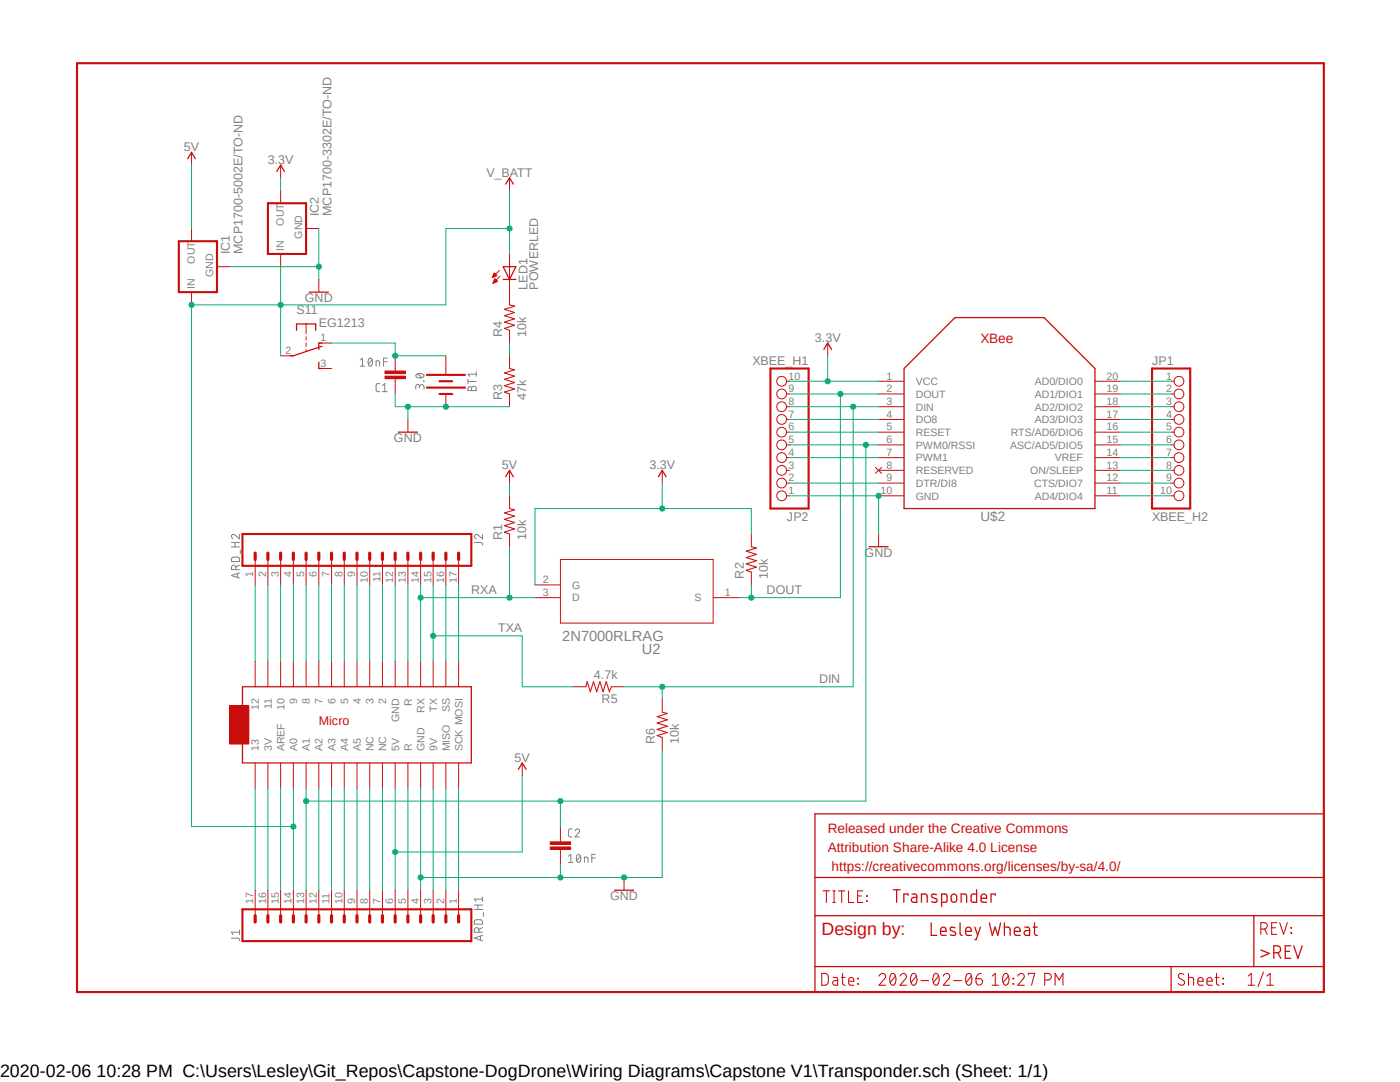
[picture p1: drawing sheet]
<svg xmlns="http://www.w3.org/2000/svg" width="279mm" height="216mm" viewBox="0 0 279 216" stroke-linecap="round" stroke-linejoin="round" font-family="sans-serif">
<path d="M14.9 12.4l249.6 186.1M264.5 12.4l-249.6 186.1" fill="none" stroke="#fff" stroke-width=".2"/>
<g fill="none" stroke="#808080" stroke-width=".2">
<path d="M71.9 71.8l.4-.3v1.6M71.9 73.1h.9M73.7 71.5h.2a.98 .98 0 0 1 0 1.6 1.02 1.02 0 0 1-.2-1.6zM74.3 71.8l-.8 .9M75.1 73.1v-1.1l.6 .1 .1 1M75.8 76.5l-.6 .1-.1 .3v1.1l.7 .1M76.3 78.1h1M76.3 76.9l.5-.4v1.6M76.5 72.2h.8M77.3 71.5h-.8v1.6M83.1 74.8a1.09 1.09 0 0 1 1.5 .2 .96 .96 0 0 1-1.6 0zM83.4 74.6l.8 .8"/>
<path d="M83.7 77.2a.47 .47 0 0 1 .5-.5 .47 .47 0 0 1 .4 .5v.4M83.7 77.4v-.5l-.2-.1h-.3l-.2 .3v.5M84.5 76l.1 .1zM93.4 76.1h1.6M93.4 75.6v1M93.4 77.3a.37 .37 0 0 1 .4-.2 .37 .37 0 0 1 .3 .4 .47 .47 0 0 1 .5-.5 .47 .47 0 0 1 .4 .5v.4h-1.6zM94.1 77.5v.4M95 74.2v.9M95 74.7h-1.6l.4 .4M46.2 109.1h1.6M46.2 108.2h1.6M46.2 111.4a1.3 1.3 0 0 1 1.4-.2l.2 .2v.7h-1.6z"/>
<path d="M46.9 108.2v.9M47.1 113.7l-.1-.7a.43 .43 0 0 0-.5-.2 .43 .43 0 0 0-.3 .4v.5h1.6M47.4 114.4v.8M47.8 106.6v.9l-.9-.7a.45 .45 0 0 0-.7 .1 .45 .45 0 0 0 .3 .6M47.8 114.3l-1.6 .6 1.6 .5M47.8 112.8l-.7 .3M48 109.8v.7M94.7 108.2l1.4 .1 .2 .5M96.3 106.6v.9l-.9-.7a.44 .44 0 0 0-.7 .1 .44 .44 0 0 0 .3 .6M96.3 179v.9M96.3 179.4h-1.6l.3 .5M113.5 170.9l.4-.4v1.6"/>
<path d="M113.5 172.1h.8M114.2 165.4h-.6l-.1 .4v1l.7 .2M114.8 165.8a.44 .44 0 0 1 .6-.4 .44 .44 0 0 1 .1 .7l-.7 .9h.9M115.3 170.6l.2-.1a.98 .98 0 0 1 0 1.6 .98 .98 0 0 1-.2-1.5zM115.8 170.9l-.7 .8M116.6 172.1v-1.1l.7 .1v1M118.1 171.2h.7M118.8 170.5h-.7v1.6M46.2 187.2h1.2a.38 .38 0 0 1 .4 .5M47.8 186h-1.6l.3 .5M47.8 185.5v1M94.7 181.5h1.6"/>
<path d="M94.7 180.6h1.6M94.7 183.7a1.26 1.26 0 0 1 1.4-.1l.2 .3v.5h-1.6zM95.4 180.6v.9M95.6 186v-.5a.47 .47 0 0 0-.5-.4 .47 .47 0 0 0-.4 .4v.5h1.6M95.9 186.8v.8M96.3 186.6l-1.6 .6 1.6 .5M96.3 185.1l-.7 .4M96.5 182.1v.7"/>
</g>
<path d="M85.2 74.8h7.6M85.2 77.3h7.6M87.7 76.1h2.6M87.7 78.6h2.6" fill="none" stroke="#c90d0c" stroke-width=".42"/>
<g fill="none" stroke="#c90d0c" stroke-width=".2">
<path d="M89 71v3.5M89 78.6v2.6M50.9 132v5M53.5 132v5M56 132v5M58.5 132v5M61.1 132v5M63.6 132v5M66.2 132v5M68.7 132v5M71.2 132v5M73.8 132v5"/>
<path d="M76.3 132v5M78.9 132v5M81.4 132v5M83.9 132v5M86.4 132v5M89 132v5M91.5 132v5M50.9 152.2v5.1M53.5 152.2v5.1M56 152.2v5.1M58.5 152.2v5.1M61.1 152.2v5.1"/>
<path d="M63.6 152.2v5.1M66.2 152.2v5.1M68.7 152.2v5.1M71.2 152.2v5.1M73.8 152.2v5.1M76.3 152.2v5.1M78.9 152.2v5.1M81.4 152.2v5.1M83.9 152.2v5.1M86.4 152.2v5.1M89 152.2v5.1M91.5 152.2v5.1"/>
</g>
<path d="M48.4 137h45.7v15.2h-45.7z" fill="none" stroke="#c90d0c" stroke-width=".25"/>
<path d="M45.8 140.8h3.9v7.7h-3.9z" fill-rule="evenodd" fill="#c90d0c"/>
<g fill="none" stroke="#c90d0c" stroke-width=".2">
<path d="M78.9 73.5v.5M78.9 75.6v.5M175.3 76.1h5.1M175.3 78.6h5.1M218.5 76.1h5.1M218.5 78.6h5.1M174.7 93.3l1.2 1.1M175.3 81.2h5.1M175.3 83.7h5.1M175.3 86.2h5.1M175.3 88.8h5.1M175.3 91.3h5.1"/>
<path d="M175.3 93.9h5.1M175.3 96.4h5.1M175.3 98.9h5.1M175.9 93.3l-1.2 1.1M218.5 81.2h5.1M218.5 83.7h5.1M218.5 86.2h5.1M218.5 88.8h5.1M218.5 91.3h5.1M218.5 93.9h5.1M218.5 96.4h5.1M218.5 98.9h5.1"/>
<path d="M45.8 140.8h3.9v7.7h-3.9z"/>
</g>
<path d="M180.4 73.5l10.2-10.1h17.8l10.1 10.1v28h-38.1z" fill="none" stroke="#c90d0c" stroke-width=".25"/>
<path d="M76.8 74h4.1v.5h-4.1z" fill-rule="evenodd" fill="#c90d0c"/>
<path d="M76.8 74h4.1v.5h-4.1z" fill="none" stroke="#c90d0c" stroke-width=".2"/>
<path d="M76.8 75.1h4.1v.5h-4.1z" fill-rule="evenodd" fill="#c90d0c"/>
<g fill="none" stroke="#c90d0c" stroke-width=".2">
<path d="M38.2 30.4v2.5M56 32.9v2.6M101.7 35.5v2.5M63.6 55.8v2.5M98.3 55.4h.1M98.3 55.2h.3M98.4 55.2h.4M98.4 55.1h.6M98.4 55h.7M98.4 56.5h.1M98.5 54.9h.6M98.5 56.4h.1"/>
<path d="M98.5 56.3h.3M98.5 54.8h.5M98.5 56.3h.6M98.6 54.7h.3M98.6 56.1h.7M98.6 54.7h.2M98.6 56h.6M98.6 54.6h.1M98.6 56h.5M98.7 55.9h.3M98.7 55.8h.2M98.8 55.7h.1"/>
<path d="M99.1 55l-.5-.5-.3 .9M99.1 55l-.8 .4M99.3 56.1l-.5-.5-.4 .9M99.3 56.1l-.9 .4M99.7 54l-1.4 1.4M99.8 55.1l-1.4 1.4M101.7 50.7v10.1M76.8 75.1h4.1v.5h-4.1zM78.9 71v2.5M78.9 76.1v2.5M101.7 65.9v2.6M101.7 71v2.5"/>
<path d="M101.7 78.6v2.6M157 76.1h.6M157 78.6h.6M165.2 68.5v2.5M233.7 76.1h.6M233.7 78.6h.6M81.4 83.7v2.5M157 81.2h.6M157 83.7h.6M157 86.2h.6M157 88.8h.6M157 91.3h.6"/>
<path d="M157 93.9h.6M157 96.4h.6M157 98.9h.6M233.7 81.2h.6M233.7 83.7h.6M233.7 86.2h.6M233.7 88.8h.6M233.7 91.3h.6M233.7 93.9h.6M233.7 96.4h.6M233.7 98.9h.6M50.9 111.6v5.1"/>
<path d="M53.5 111.6v5.1M56 111.6v5.1M58.5 111.6v5.1M61.1 111.6v5.1M63.6 111.6v5.1M66.2 111.6v5.1M68.7 111.6v5.1M71.2 111.6v5.1M73.8 111.6v5.1M76.3 111.6v5.1M78.9 111.6v5.1M81.4 111.6v5.1"/>
<path d="M83.9 111.6v5.1M86.4 111.6v5.1M89 111.6v5.1M91.5 111.6v5.1M104.2 152.2v2.6M50.9 177.6v5.1M53.5 177.6v5.1M56 177.6v5.1M58.5 177.6v5.1M61.1 177.6v5.1M63.6 177.6v5.1M66.2 177.6v5.1"/>
<path d="M68.7 177.6v5.1M71.2 177.6v5.1M73.8 177.6v5.1M76.3 177.6v5.1M78.9 177.6v5.1M81.4 177.6v5.1M83.9 177.6v5.1M86.4 177.6v5.1M89 177.6v5.1M91.5 177.6v5.1M111.8 167.5v.5M111.8 169.5v.5"/>
<path d="M124.5 175.1v2.5"/>
<circle cx="156" cy="76.1" r=".98"/>
<circle cx="156" cy="78.6" r=".98"/>
<circle cx="235.3" cy="76.1" r=".98"/>
<circle cx="235.3" cy="78.6" r=".98"/>
<circle cx="156" cy="98.9" r=".98"/>
<circle cx="156" cy="86.2" r=".98"/>
<circle cx="156" cy="83.7" r=".98"/>
<circle cx="156" cy="93.9" r=".98"/>
<circle cx="156" cy="88.8" r=".98"/>
<circle cx="156" cy="81.2" r=".98"/>
<circle cx="156" cy="91.3" r=".98"/>
<circle cx="156" cy="96.4" r=".98"/>
<circle cx="235.3" cy="93.9" r=".98"/>
<circle cx="235.3" cy="81.2" r=".98"/>
<circle cx="235.3" cy="91.3" r=".98"/>
<circle cx="235.3" cy="96.4" r=".98"/>
<circle cx="235.3" cy="83.7" r=".98"/>
<circle cx="235.3" cy="86.2" r=".98"/>
<circle cx="235.3" cy="88.8" r=".98"/>
<circle cx="235.3" cy="98.9" r=".98"/>
</g>
<path d="M37.5 31.7l.7-1.3 .8 1.3M55.2 34.2l.8-1.3 .8 1.3M100.9 36.7l.8-1.2 .7 1.2M61.7 58.3h3.8M100.4 53.2h2.6l-1.3 2.6zM100.4 55.8h2.6M164.4 69.7l.8-1.2 .7 1.2M79.5 86.2h3.8M103.5 153.5l.7-1.3 .8 1.3M122.6 177.6h3.8" fill="none" stroke="#c90d0c" stroke-width=".25"/>
<path d="M101.7 73.5l1 .3-2 .6 2 .7-2 .6 2 .6-2 .7 2 .6-2 .6 1 .4M101.7 60.8l1 .3-2 .6 2 .7-2 .6 2 .6-2 .7 2 .6-2 .6 1 .4" fill="none" stroke="#c90d0c" stroke-width=".21"/>
<path d="M153.8 73.5h7.6v28h-7.6zM229.9 73.5h7.6v28h-7.6zM48.4 106.6h45.7v6.3h-45.7zM48.4 181.4h45.7v6.4h-45.7z" fill="none" stroke="#c90d0c" stroke-width=".42"/>
<g fill="none" stroke="#c90d0c" stroke-width=".64">
<path d="M50.9 110.4v1.2M53.5 110.4v1.2M56 110.4v1.2M58.5 110.4v1.2M61.1 110.4v1.2M63.6 110.4v1.2M66.2 110.4v1.2M68.7 110.4v1.2M71.2 110.4v1.2M73.8 110.4v1.2M76.3 110.4v1.2M78.9 110.4v1.2"/>
<path d="M81.4 110.4v1.2M83.9 110.4v1.2M86.4 110.4v1.2M89 110.4v1.2M91.5 110.4v1.2M50.9 182.7v1.3M53.5 182.7v1.3M56 182.7v1.3M58.5 182.7v1.3M61.1 182.7v1.3M63.6 182.7v1.3M66.2 182.7v1.3"/>
<path d="M68.7 182.7v1.3M71.2 182.7v1.3M73.8 182.7v1.3M76.3 182.7v1.3M78.9 182.7v1.3M81.4 182.7v1.3M83.9 182.7v1.3M86.4 182.7v1.3M89 182.7v1.3M91.5 182.7v1.3"/>
</g>
<path d="M109.8 169h4.1v.5h-4.1z" fill-rule="evenodd" fill="#c90d0c"/>
<path d="M109.8 169h4.1v.5h-4.1z" fill="none" stroke="#c90d0c" stroke-width=".2"/>
<path d="M109.8 168h4.1v.5h-4.1z" fill-rule="evenodd" fill="#c90d0c"/>
<g fill="none" stroke="#c90d0c" stroke-width=".2">
<path d="M56 38v2.6M38.2 45.6v2.5M38.2 58.3v2.5M43.3 53.2h2.5M56 50.7v2.5M61.1 45.6h2.5M56 71h2.5M61.1 64.6v1.9M61.1 67.2v.6M61.1 68.5v.6M61.1 69.7v.4M63.6 73.5h2.6"/>
<path d="M63.6 68.5h2.6M101.7 93.9v2.5M101.7 98.9v2.6M132.2 93.9v2.5M101.7 106.6v2.5M106.8 119.3h5M106.8 116.7h5M111.8 111.6h30.5v12.7h-30.5zM142.3 119.3h5.1M149.9 106.6v2.5M149.9 114.2v2.5M175.3 106.6v2.5"/>
<path d="M114.4 137h2.5M122 137h2.5M132.2 139.6v2.5M132.2 147.2v2.5M109.8 168h4.1v.5h-4.1zM111.8 164.9v2.6M111.8 170v2.6"/>
</g>
<g fill="none" stroke="#c90d0c" stroke-width=".25">
<path d="M59.2 65.9v-1.3h3.8v1.3M63.6 72.3v1.2h.7M64.3 69.1l-5.8 1.9h-.6M64.3 68.5h-.7v1.2M100.9 95.1l.8-1.2 .7 1.2M131.4 95.1l.8-1.2 .7 1.2M173.4 109.1h3.8M162.6 162.4h101.6v35.6h-101.6zM162.6 175.1h101.6M178.3 177.5h1.4M178.9 177.5v2.5M181.2 178.6v-.2h-.8v1.6"/>
<path d="M182 178.4h.8l.1 .2 .1 1.4h-.7a.49 .49 0 0 1-.4-.4 .49 .49 0 0 1 .4-.5h.7M186.9 178.5a.63 .63 0 0 0-1 .3l.2 .3 .9 .4v.4a.84 .84 0 0 1-1.1 0M189.9 178.7a.56 .56 0 0 1 .6-.3 .56 .56 0 0 1 .4 .5v.6a.55 .55 0 0 1-.5 .6 .55 .55 0 0 1-.6-.6zM194.9 177.5v2.5h-.9l-.2-.3v-1.1l.4-.2h.7M195.8 179.2h1.1a.58 .58 0 0 0-.4-.8 .58 .58 0 0 0-.7 .5v1l.4 .1h.7M198.6 178.6v-.2h-.8v1.6M162.6 182.7h101.6M162.6 192.9h101.6M183.9 180v-1.6h.7l.4 .2v1.4M185.8 184.1v2.5h1.2M187.7 185.8h1.1a.58 .58 0 0 0-.4-.8 .58 .58 0 0 0-.7 .5v.9l.2 .2h.9M187.9 180h.7l.4-.1v-1.1l-.2-.4h-.9v2.5"/>
<path d="M190.6 185.1a.71 .71 0 0 0-.9 .1v.3l.8 .5 .3 .3-.1 .2a.94 .94 0 0 1-1.1 0M191.6 184.1v2.2l.2 .3h.2M191.8 180v-1.6h.7l.4 .2v1.4M192.7 185.8h1.1a.6 .6 0 0 0-.3-.8 .6 .6 0 0 0-.8 .5v.8l.2 .3h.9M194.6 185l.5 1.6M195.7 185l-.9 2.5h-.2M197.4 184.1l.6 2.5 .6-1.6 .5 1.6 .6-2.5M200.4 185h1l.1 .2 .1 1.4M200.4 184.1v2.5M202.4 185.8h1.2a.6 .6 0 0 0-.4-.8 .6 .6 0 0 0-.8 .5v.8l.2 .3h1M204.5 185h.8l.2 .4v1.2h-.6a.49 .49 0 0 1-.5-.4 .49 .49 0 0 1 .5-.5h.6M206.2 185h.8"/>
<path d="M206.5 184.1v2.2a.43 .43 0 0 0 .5 .3M233.7 192.9v5.1M250.2 182.7v10.2M251.6 189.6l1.7 .6-1.7 .8M254.2 190.1h.7a.7 .7 0 0 0 .7-.7 .7 .7 0 0 0-.7-.7h-.7v2.5M255.1 190.1l.5 1.1M256.5 189.8h.8M257.6 188.7h-1.1v2.5h1.1M258.2 188.7l.8 2.5 .9-2.5"/>
</g>
<path d="M15.4 12.6h248.8v185.4h-248.8zM35.7 48.1h7.6v10.2h-7.6zM53.5 40.6h7.6v10.1h-7.6z" fill="none" stroke="#c90d0c" stroke-width=".42"/>
<g fill="none" stroke="#c90d0c" stroke-width=".21">
<path d="M101.7 101.5l1 .2-2 .7 2 .6-2 .6 2 .7-2 .6 2 .6-2 .7 1 .4M149.9 109.1l1.1 .2-2.1 .7 2.1 .6-2.1 .7 2.1 .6-2.1 .6 2.1 .7-2.1 .6 1 .4M116.9 137l.3-1 .6 2 .6-2 .7 2 .6-2 .7 2 .6-2 .6 2 .4-1M132.2 142.1l1 .3-2.1 .6 2.1 .6-2.1 .7 2.1 .6-2.1 .6 2.1 .7-2.1 .6 1.1 .4M164.3 177.8h1.3M164.9 177.8v2.3M166.2 177.8h.5M166.5 177.8v2.3M167.3 177.8h1.3M168 177.8v2.3M169.3 177.8v2.3h1.1M171.2 178.8h.7"/>
<path d="M172.2 177.8h-1v2.3h1M172.9 178.7l.2 .2zM172.9 179.7l.2 .2zM164 194.2h.7a.74 .74 0 0 1 .6 .7v1a.74 .74 0 0 1-.6 .7h-.7zM166.2 180.1h.5M166.3 195l.8 .2 .1 1.4h-.6a.47 .47 0 0 1-.4-.5 .47 .47 0 0 1 .4-.4h.6M167.9 195h.8M168.1 194.2v2a.44 .44 0 0 0 .6 .4M169.4 195.8h1a.54 .54 0 0 0-.4-.8 .54 .54 0 0 0-.6 .5v.9l.4 .2h.6M171.2 195.2l.1 .1zM171.2 196.3l.1 .1zM175.4 194.8a.64 .64 0 0 1 .9-.5 .64 .64 0 0 1 .2 1l-1.1 1.3h1.3"/>
<path d="M177.8 194.4a.46 .46 0 0 1 .8 .2 1.51 1.51 0 0 1-.4 2 1.5 1.5 0 0 1-.4-2.2zM178.7 194.8l-1 1.2M179.6 194.8a.64 .64 0 0 1 .9-.5 .64 .64 0 0 1 .2 1l-1.1 1.3h1.3M182 194.4a.46 .46 0 0 1 .8 .2 1.42 1.42 0 0 1-.5 2 1.5 1.5 0 0 1-.3-2.2zM182.9 194.8l-1.1 1.2M183.8 195.7h1.5M186.4 194.4a.46 .46 0 0 1 .8 .2 1.46 1.46 0 0 1-.4 2l-.4-.3a1.85 1.85 0 0 1 0-1.9zM187.3 194.8l-1 1.2M188.3 194.8a.64 .64 0 0 1 .9-.5 .64 .64 0 0 1 .2 1l-1.1 1.3h1.2M190.3 195.7h1.6M193 194.4a.46 .46 0 0 1 .8 .2 1.81 1.81 0 0 1-.3 2 .52 .52 0 0 1-.6-.3 2.02 2.02 0 0 1 .1-1.9zM193.8 194.8l-1 1.2"/>
<path d="M194.8 195.3h.8a.65 .65 0 0 1 .5 .7 .65 .65 0 0 1-.7 .6 .65 .65 0 0 1-.6-.7zM195.8 194.2a1.08 1.08 0 0 0-1 1.1M198 196.6h1.3M198 194.8l.6-.6v2.4M200.4 194.4a.46 .46 0 0 1 .8 .2 1.42 1.42 0 0 1-.5 2 1.5 1.5 0 0 1-.3-2.2zM201.3 194.8l-1.1 1.2M202.2 196.3l.1 .1zM202.2 195.2l.1 .1zM203.1 194.8a.64 .64 0 0 1 .9-.5 .64 .64 0 0 1 .2 1l-1.1 1.3h1.3M205.2 194.5v-.3h1.3l-.6 2.4M208.5 195.5h.7a.66 .66 0 0 0 .6-.6 .66 .66 0 0 0-.6-.7h-.7v2.4M210.6 196.6v-2.4l.8 1.3 .7-1.3v2.4"/>
<path d="M236.3 194.4a.59 .59 0 0 0-.8-.1 .59 .59 0 0 0-.3 .7l.9 .6a.58 .58 0 0 1 .1 .9 .58 .58 0 0 1-.9-.1l-.2-.1M237.2 195h.6l.4 .2v1.4M237.2 194.2v2.4M239.1 195.8h1a.55 .55 0 0 0-.4-.8 .55 .55 0 0 0-.6 .5v.9l.3 .2h.7M240.9 195.8h1a.55 .55 0 0 0-.3-.8 .55 .55 0 0 0-.7 .5v.9l.4 .2h.6M242.5 195h.8M242.8 194.2v2.2l.5 .2M244.1 196.3l.1 .1zM244.1 195.2l.1 .1zM249.1 196.6h1.3M249.1 194.8l.6-.6v2.4M251.6 185.4h.7a.64 .64 0 0 0 .6-.7 .64 .64 0 0 0-.6-.6h-.7v2.3"/>
<path d="M252.1 194l-1 2.8M252.4 185.4l.5 1M252.8 196.6h1.3M252.8 194.8l.7-.6v2.4M253.8 185.1h.8M254.8 184.1h-1v2.3h1M255.4 184.1l.8 2.3 .7-2.3M257.6 185.1l.2 .1zM257.6 186.1l.2 .1z"/>
</g>
<path d="M157.6 98.9h17.7v7.7" fill="none" stroke="#0dab76" stroke-width=".2"/>
<circle cx="175.3" cy="98.9" r=".51" fill="#0dab76"/>
<g fill="none" stroke="#0dab76" stroke-width=".2">
<path d="M83.9 157.3v20.3M124.5 175.1h7.7"/>
<circle cx="175.3" cy="98.9" r=".51"/>
</g>
<circle cx="124.5" cy="175.1" r=".51" fill="#0dab76"/>
<circle cx="124.5" cy="175.1" r=".51" fill="none" stroke="#0dab76" stroke-width=".2"/>
<circle cx="83.9" cy="175.1" r=".51" fill="#0dab76"/>
<g fill="none" stroke="#0dab76" stroke-width=".2">
<path d="M83.9 175.1h40.6M111.8 172.6v2.5"/>
<circle cx="83.9" cy="175.1" r=".51"/>
</g>
<circle cx="111.8" cy="175.1" r=".51" fill="#0dab76"/>
<g fill="none" stroke="#0dab76" stroke-width=".2">
<path d="M45.8 53.2h17.8M63.6 45.6v10.2M132.2 149.7v25.4"/>
<circle cx="111.8" cy="175.1" r=".51"/>
</g>
<circle cx="63.6" cy="53.2" r=".51" fill="#0dab76"/>
<g fill="none" stroke="#0dab76" stroke-width=".2">
<path d="M78.9 78.6v2.6h10.1M81.4 81.2v2.5"/>
<circle cx="63.6" cy="53.2" r=".51"/>
</g>
<circle cx="81.4" cy="81.2" r=".51" fill="#0dab76"/>
<g fill="none" stroke="#0dab76" stroke-width=".2">
<path d="M89 81.2h12.7"/>
<circle cx="81.4" cy="81.2" r=".51"/>
</g>
<circle cx="89" cy="81.2" r=".51" fill="#0dab76"/>
<g fill="none" stroke="#0dab76" stroke-width=".2">
<path d="M157.6 81.2h17.7M170.3 81.2v55.8"/>
<circle cx="89" cy="81.2" r=".51"/>
</g>
<circle cx="170.3" cy="81.2" r=".51" fill="#0dab76"/>
<g fill="none" stroke="#0dab76" stroke-width=".2">
<path d="M124.5 137h45.8M132.2 137v2.6"/>
<circle cx="170.3" cy="81.2" r=".51"/>
</g>
<circle cx="132.2" cy="137" r=".51" fill="#0dab76"/>
<g fill="none" stroke="#0dab76" stroke-width=".2">
<path d="M86.4 116.7v15.3M86.4 126.9h17.8"/>
<circle cx="132.2" cy="137" r=".51"/>
</g>
<circle cx="86.4" cy="126.9" r=".51" fill="#0dab76"/>
<g fill="none" stroke="#0dab76" stroke-width=".2">
<path d="M104.2 126.9v10.1h10.2M78.9 157.3v20.3M104.2 154.8v15.2h-25.3"/>
<circle cx="86.4" cy="126.9" r=".51"/>
</g>
<circle cx="78.9" cy="170" r=".51" fill="#0dab76"/>
<g fill="none" stroke="#0dab76" stroke-width=".2">
<path d="M38.2 32.9v12.7M165.2 71v5.1h10.1M101.7 96.4v2.5"/>
<circle cx="78.9" cy="170" r=".51"/>
</g>
<circle cx="165.2" cy="76.1" r=".51" fill="#0dab76"/>
<g fill="none" stroke="#0dab76" stroke-width=".2">
<path d="M157.6 76.1h7.6M132.2 96.4v5.1M106.8 101.5h43.1v5.1"/>
<circle cx="165.2" cy="76.1" r=".51"/>
</g>
<circle cx="132.2" cy="101.5" r=".51" fill="#0dab76"/>
<g fill="none" stroke="#0dab76" stroke-width=".2">
<path d="M56 35.5v2.5M101.7 68.5v2.5M157.6 78.6h17.7M167.7 78.6v40.7M50.9 116.7v15.3M53.5 116.7v15.3M56 116.7v15.3M58.5 116.7v15.3M61.1 116.7v15.3M63.6 116.7v15.3M66.2 116.7v15.3M68.7 116.7v15.3"/>
<path d="M71.2 116.7v15.3M73.8 116.7v15.3M76.3 116.7v15.3M78.9 116.7v15.3M81.4 116.7v15.3M89 116.7v15.3M91.5 116.7v15.3M106.8 101.5v15.2M50.9 157.3v20.3M53.5 157.3v20.3M56 157.3v20.3M63.6 157.3v20.3"/>
<path d="M66.2 157.3v20.3M68.7 157.3v20.3M71.2 157.3v20.3M73.8 157.3v20.3M76.3 157.3v20.3M81.4 157.3v20.3M86.4 157.3v20.3M89 157.3v20.3M91.5 157.3v20.3"/>
<circle cx="132.2" cy="101.5" r=".51"/>
</g>
<circle cx="167.7" cy="78.6" r=".51" fill="#0dab76"/>
<g fill="none" stroke="#0dab76" stroke-width=".2">
<path d="M147.4 119.3h20.3M149.9 116.7v2.6"/>
<circle cx="167.7" cy="78.6" r=".51"/>
</g>
<circle cx="149.9" cy="119.3" r=".51" fill="#0dab76"/>
<g fill="none" stroke="#0dab76" stroke-width=".2">
<path d="M223.6 76.1h10.1M223.6 78.6h10.1M157.6 88.8h17.7M157.6 91.3h17.7M157.6 96.4h17.7M172.8 88.8v71.1h-61M223.6 81.2h10.1M223.6 83.7h10.1M223.6 86.2h10.1M223.6 88.8h10.1M223.6 91.3h10.1M223.6 93.9h10.1"/>
<path d="M223.6 96.4h10.1M223.6 98.9h10.1"/>
<circle cx="149.9" cy="119.3" r=".51"/>
</g>
<circle cx="172.8" cy="88.8" r=".51" fill="#0dab76"/>
<g fill="none" stroke="#0dab76" stroke-width=".2">
<path d="M61.1 159.9h50.7v5M61.1 157.3v20.3"/>
<circle cx="172.8" cy="88.8" r=".51"/>
</g>
<circle cx="111.8" cy="159.9" r=".51" fill="#0dab76"/>
<circle cx="111.8" cy="159.9" r=".51" fill="none" stroke="#0dab76" stroke-width=".2"/>
<circle cx="61.1" cy="159.9" r=".51" fill="#0dab76"/>
<g fill="none" stroke="#0dab76" stroke-width=".2">
<path d="M157.6 86.2h17.7M157.6 83.7h17.7M83.9 116.7v15.3"/>
<circle cx="61.1" cy="159.9" r=".51"/>
</g>
<circle cx="83.9" cy="119.3" r=".51" fill="#0dab76"/>
<g fill="none" stroke="#0dab76" stroke-width=".2">
<path d="M83.9 119.3h22.9M101.7 109.1v10.2"/>
<circle cx="83.9" cy="119.3" r=".51"/>
</g>
<circle cx="101.7" cy="119.3" r=".51" fill="#0dab76"/>
<g fill="none" stroke="#0dab76" stroke-width=".2">
<path d="M66.2 68.5h12.7v2.5h10.1"/>
<circle cx="101.7" cy="119.3" r=".51"/>
</g>
<circle cx="78.9" cy="71" r=".51" fill="#0dab76"/>
<g fill="none" stroke="#0dab76" stroke-width=".2">
<path d="M56 60.8h-17.8v104.1h20.3M58.5 157.3v20.3"/>
<circle cx="78.9" cy="71" r=".51"/>
</g>
<circle cx="58.5" cy="164.9" r=".51" fill="#0dab76"/>
<g fill="none" stroke="#0dab76" stroke-width=".2">
<path d="M56 53.2v7.6"/>
<circle cx="58.5" cy="164.9" r=".51"/>
</g>
<circle cx="56" cy="60.8" r=".51" fill="#0dab76"/>
<circle cx="56" cy="60.8" r=".51" fill="none" stroke="#0dab76" stroke-width=".2"/>
<circle cx="38.2" cy="60.8" r=".51" fill="#0dab76"/>
<g fill="none" stroke="#0dab76" stroke-width=".2">
<path d="M101.7 38v12.7M101.7 45.6h-12.7v15.2h-33v10.2"/>
<circle cx="38.2" cy="60.8" r=".51"/>
</g>
<circle cx="101.7" cy="45.6" r=".51" fill="#0dab76"/>
<circle cx="101.7" cy="45.6" r=".51" fill="none" stroke="#0dab76" stroke-width=".2"/>
<text font-size="3.6" fill="#c90d0c" x="163.9" y="186.5">Design by:</text>
<text font-size="3.6" x="0" y="214.9">2020-02-06 10:28 PM C:\Users\Lesley\Git_Repos\Capstone-DogDrone\Wiring Diagrams\Capstone V1\Transponder.sch (Sheet: 1/1)</text>
<g font-size="2.9" fill="#808080">
<text x="112.2" y="127.9">2N7000RLRAG</text>
<text x="128.1" y="130.4">U2</text>
</g>
<g font-size="2.7" fill="#c90d0c">
<text x="195.7" y="68.5">XBee</text>
<text x="165.2" y="166.2">Released under the Creative Commons</text>
<text x="165.2" y="170">Attribution Share-Alike 4.0 License</text>
<text x="165.9" y="173.8">https://creativecommons.org/licenses/by-sa/4.0/</text>
</g>
<text font-size="2.7" fill="#808080" x="195.7" y="104">U$2</text>
<g font-size="2.5" fill="#808080">
<text x="36.7" y="30.1">5V</text>
<text x="53.5" y="32.7">3.3V</text>
<text x="97.1" y="35.2">V_BATT</text>
<text x="63.6" y="43.1" transform="rotate(-90 63.6 43.1)">IC2</text>
<text x="66.2" y="43.1" transform="rotate(-90 66.2 43.1)">MCP1700-3302E/TO-ND</text>
<text x="45.8" y="50.7" transform="rotate(-90 45.8 50.7)">IC1</text>
<text x="48.4" y="50.7" transform="rotate(-90 48.4 50.7)">MCP1700-5002E/TO-ND</text>
<text x="105.2" y="57.8" transform="rotate(-90 105.2 57.8)">LED1</text>
<text x="107.4" y="57.8" transform="rotate(-90 107.4 57.8)">POWERLED</text>
<text x="59.2" y="62.7">S11</text>
<text x="60.8" y="60.3">GND</text>
<text x="63.6" y="65.3">EG1213</text>
<text x="100.2" y="67.2" transform="rotate(-90 100.2 67.2)">R4</text>
<text x="105" y="67.2" transform="rotate(-90 105 67.2)">10k</text>
<text x="162.6" y="68.2">3.3V</text>
<text x="150.2" y="72.8">XBEE_H1</text>
<text x="229.9" y="72.9">JP1</text>
<text x="100.2" y="79.9" transform="rotate(-90 100.2 79.9)">R3</text>
<text x="105" y="79.9" transform="rotate(-90 105 79.9)">47k</text>
<text x="78.6" y="88.3">GND</text>
<text x="100.2" y="93.6">5V</text>
<text x="129.6" y="93.6">3.3V</text>
<text x="100.2" y="107.8" transform="rotate(-90 100.2 107.8)">R1</text>
<text x="105" y="107.8" transform="rotate(-90 105 107.8)">10k</text>
<text x="157.1" y="103.9">JP2</text>
<text x="229.9" y="104">XBEE_H2</text>
<text x="172.6" y="111.1">GND</text>
<text x="94" y="118.5">RXA</text>
<text x="148.5" y="115.4" transform="rotate(-90 148.5 115.4)">R2</text>
<text x="153" y="118.5">DOUT</text>
<text x="153.2" y="115.4" transform="rotate(-90 153.2 115.4)">10k</text>
<text x="99.4" y="126.1">TXA</text>
<text x="118.5" y="135.5">4.7k</text>
<text x="163.5" y="136.3">DIN</text>
<text x="120.1" y="140.3">R5</text>
<text x="130.7" y="148.5" transform="rotate(-90 130.7 148.5)">R6</text>
<text x="135.5" y="148.5" transform="rotate(-90 135.5 148.5)">10k</text>
<text x="102.7" y="152">5V</text>
<text x="121.8" y="179.7">GND</text>
</g>
<text font-size="2.5" fill="#c90d0c" x="63.6" y="144.7">Micro</text>
<g font-size="2.1" fill="#808080">
<text x="56.6" y="45" transform="rotate(-90 56.6 45)">OUT</text>
<text x="60.3" y="47.6" transform="rotate(-90 60.3 47.6)">GND</text>
<text x="38.9" y="52.6" transform="rotate(-90 38.9 52.6)">OUT</text>
<text x="56.6" y="50" transform="rotate(-90 56.6 50)">IN</text>
<text x="38.9" y="57.7" transform="rotate(-90 38.9 57.7)">IN</text>
<text x="42.5" y="55.2" transform="rotate(-90 42.5 55.2)">GND</text>
<text x="57" y="70.7">2</text>
<text x="64" y="68.1">1</text>
<text x="64" y="73.2">3</text>
<text x="157.4" y="75.7">10</text>
<text x="176.9" y="75.7">1</text>
<text x="182.8" y="76.8">VCC</text>
<text x="206.5" y="76.8">AD0/DIO0</text>
<text x="220.9" y="75.7">20</text>
<text x="232.7" y="75.7">1</text>
<text x="157.4" y="83.4">7</text>
<text x="157.4" y="80.8">8</text>
<text x="157.4" y="78.3">9</text>
<text x="176.9" y="78.3">2</text>
<text x="176.9" y="80.8">3</text>
<text x="176.9" y="83.4">4</text>
<text x="182.8" y="79.4">DOUT</text>
<text x="182.8" y="81.9">DIN</text>
<text x="206.5" y="81.9">AD2/DIO2</text>
<text x="206.5" y="79.4">AD1/DIO1</text>
<text x="220.9" y="83.4">17</text>
<text x="220.9" y="80.8">18</text>
<text x="220.9" y="78.3">19</text>
<text x="232.7" y="78.3">2</text>
<text x="232.7" y="80.8">3</text>
<text x="232.7" y="83.4">4</text>
<text x="157.4" y="88.4">5</text>
<text x="157.4" y="85.9">6</text>
<text x="176.9" y="85.9">5</text>
<text x="176.9" y="88.4">6</text>
<text x="182.8" y="84.5">DO8</text>
<text x="182.8" y="87">RESET</text>
<text x="182.8" y="89.5">PWM0/RSSI</text>
<text x="201.6" y="89.5">ASC/AD5/DIO5</text>
<text x="201.7" y="87">RTS/AD6/DIO6</text>
<text x="206.5" y="84.5">AD3/DIO3</text>
<text x="220.9" y="88.4">15</text>
<text x="220.9" y="85.9">16</text>
<text x="232.7" y="85.9">5</text>
<text x="232.7" y="88.4">6</text>
<text x="157.4" y="93.5">3</text>
<text x="157.4" y="91">4</text>
<text x="176.9" y="91">7</text>
<text x="176.9" y="93.5">8</text>
<text x="182.8" y="92.1">PWM1</text>
<text x="182.8" y="94.6">RESERVED</text>
<text x="205.6" y="94.6">ON/SLEEP</text>
<text x="210.5" y="92.1">VREF</text>
<text x="220.9" y="93.5">13</text>
<text x="220.9" y="91">14</text>
<text x="232.7" y="91">7</text>
<text x="232.7" y="93.5">8</text>
<text x="157.4" y="98.6">1</text>
<text x="157.4" y="96.1">2</text>
<text x="175.7" y="98.6">10</text>
<text x="176.9" y="96.1">9</text>
<text x="182.8" y="97.2">DTR/DI8</text>
<text x="182.8" y="99.7">GND</text>
<text x="206.4" y="97.2">CTS/DIO7</text>
<text x="206.5" y="99.7">AD4/DIO4</text>
<text x="220.9" y="98.6">11</text>
<text x="220.9" y="96.1">12</text>
<text x="231.6" y="98.6">10</text>
<text x="232.7" y="96.1">9</text>
<text x="50.5" y="115.1" transform="rotate(-90 50.5 115.1)">1</text>
<text x="53.1" y="115.1" transform="rotate(-90 53.1 115.1)">2</text>
<text x="55.6" y="115.1" transform="rotate(-90 55.6 115.1)">3</text>
<text x="58.2" y="115.1" transform="rotate(-90 58.2 115.1)">4</text>
<text x="60.7" y="115.1" transform="rotate(-90 60.7 115.1)">5</text>
<text x="63.2" y="115.1" transform="rotate(-90 63.2 115.1)">6</text>
<text x="65.8" y="115.1" transform="rotate(-90 65.8 115.1)">7</text>
<text x="68.3" y="115.1" transform="rotate(-90 68.3 115.1)">8</text>
<text x="70.9" y="115.1" transform="rotate(-90 70.9 115.1)">9</text>
<text x="73.4" y="116.3" transform="rotate(-90 73.4 116.3)">10</text>
<text x="75.9" y="116.2" transform="rotate(-90 75.9 116.2)">11</text>
<text x="78.5" y="116.3" transform="rotate(-90 78.5 116.3)">12</text>
<text x="81" y="116.3" transform="rotate(-90 81 116.3)">13</text>
<text x="83.6" y="116.3" transform="rotate(-90 83.6 116.3)">14</text>
<text x="86.1" y="116.3" transform="rotate(-90 86.1 116.3)">15</text>
<text x="88.6" y="116.3" transform="rotate(-90 88.6 116.3)">16</text>
<text x="91.2" y="116.3" transform="rotate(-90 91.2 116.3)">17</text>
<text x="108.3" y="116.3">2</text>
<text x="108.3" y="118.9">3</text>
<text x="114.2" y="117.5">G</text>
<text x="144.7" y="118.9">1</text>
<text x="114.2" y="120">D</text>
<text x="138.6" y="120">S</text>
<text x="51.7" y="141.7" transform="rotate(-90 51.7 141.7)">12</text>
<text x="54.2" y="141.6" transform="rotate(-90 54.2 141.6)">11</text>
<text x="56.8" y="141.7" transform="rotate(-90 56.8 141.7)">10</text>
<text x="59.3" y="140.5" transform="rotate(-90 59.3 140.5)">9</text>
<text x="61.8" y="140.5" transform="rotate(-90 61.8 140.5)">8</text>
<text x="64.4" y="140.5" transform="rotate(-90 64.4 140.5)">7</text>
<text x="66.9" y="140.5" transform="rotate(-90 66.9 140.5)">6</text>
<text x="69.5" y="140.5" transform="rotate(-90 69.5 140.5)">5</text>
<text x="72" y="140.5" transform="rotate(-90 72 140.5)">4</text>
<text x="74.5" y="140.5" transform="rotate(-90 74.5 140.5)">3</text>
<text x="77.1" y="140.5" transform="rotate(-90 77.1 140.5)">2</text>
<text x="82.2" y="140.9" transform="rotate(-90 82.2 140.9)">R</text>
<text x="84.7" y="142.3" transform="rotate(-90 84.7 142.3)">RX</text>
<text x="87.2" y="142.1" transform="rotate(-90 87.2 142.1)">TX</text>
<text x="89.8" y="142.2" transform="rotate(-90 89.8 142.2)">SS</text>
<text x="51.7" y="149.9" transform="rotate(-90 51.7 149.9)">13</text>
<text x="54.2" y="149.9" transform="rotate(-90 54.2 149.9)">3V</text>
<text x="56.8" y="149.9" transform="rotate(-90 56.8 149.9)">AREF</text>
<text x="59.3" y="149.9" transform="rotate(-90 59.3 149.9)">A0</text>
<text x="61.8" y="149.9" transform="rotate(-90 61.8 149.9)">A1</text>
<text x="64.4" y="149.9" transform="rotate(-90 64.4 149.9)">A2</text>
<text x="66.9" y="149.9" transform="rotate(-90 66.9 149.9)">A3</text>
<text x="69.5" y="149.9" transform="rotate(-90 69.5 149.9)">A4</text>
<text x="72" y="149.9" transform="rotate(-90 72 149.9)">A5</text>
<text x="74.5" y="149.9" transform="rotate(-90 74.5 149.9)">NC</text>
<text x="77.1" y="149.9" transform="rotate(-90 77.1 149.9)">NC</text>
<text x="79.6" y="149.9" transform="rotate(-90 79.6 149.9)">5V</text>
<text x="79.6" y="144.1" transform="rotate(-90 79.6 144.1)">GND</text>
<text x="82.2" y="149.9" transform="rotate(-90 82.2 149.9)">R</text>
<text x="84.7" y="149.9" transform="rotate(-90 84.7 149.9)">GND</text>
<text x="87.2" y="149.9" transform="rotate(-90 87.2 149.9)">9V</text>
<text x="89.7" y="149.9" transform="rotate(-90 89.7 149.9)">MISO</text>
<text x="92.3" y="149.9" transform="rotate(-90 92.3 149.9)">SCK MOSI</text>
<text x="50.5" y="180.4" transform="rotate(-90 50.5 180.4)">17</text>
<text x="53.1" y="180.4" transform="rotate(-90 53.1 180.4)">16</text>
<text x="55.6" y="180.4" transform="rotate(-90 55.6 180.4)">15</text>
<text x="58.2" y="180.4" transform="rotate(-90 58.2 180.4)">14</text>
<text x="60.7" y="180.4" transform="rotate(-90 60.7 180.4)">13</text>
<text x="63.2" y="180.4" transform="rotate(-90 63.2 180.4)">12</text>
<text x="65.8" y="180.4" transform="rotate(-90 65.8 180.4)">11</text>
<text x="68.3" y="180.4" transform="rotate(-90 68.3 180.4)">10</text>
<text x="70.9" y="180.4" transform="rotate(-90 70.9 180.4)">9</text>
<text x="73.4" y="180.4" transform="rotate(-90 73.4 180.4)">8</text>
<text x="75.9" y="180.4" transform="rotate(-90 75.9 180.4)">7</text>
<text x="78.5" y="180.4" transform="rotate(-90 78.5 180.4)">6</text>
<text x="81" y="180.4" transform="rotate(-90 81 180.4)">5</text>
<text x="83.6" y="180.4" transform="rotate(-90 83.6 180.4)">4</text>
<text x="86.1" y="180.4" transform="rotate(-90 86.1 180.4)">3</text>
<text x="88.6" y="180.4" transform="rotate(-90 88.6 180.4)">2</text>
<text x="91.2" y="180.4" transform="rotate(-90 91.2 180.4)">1</text>
</g>
</svg>
